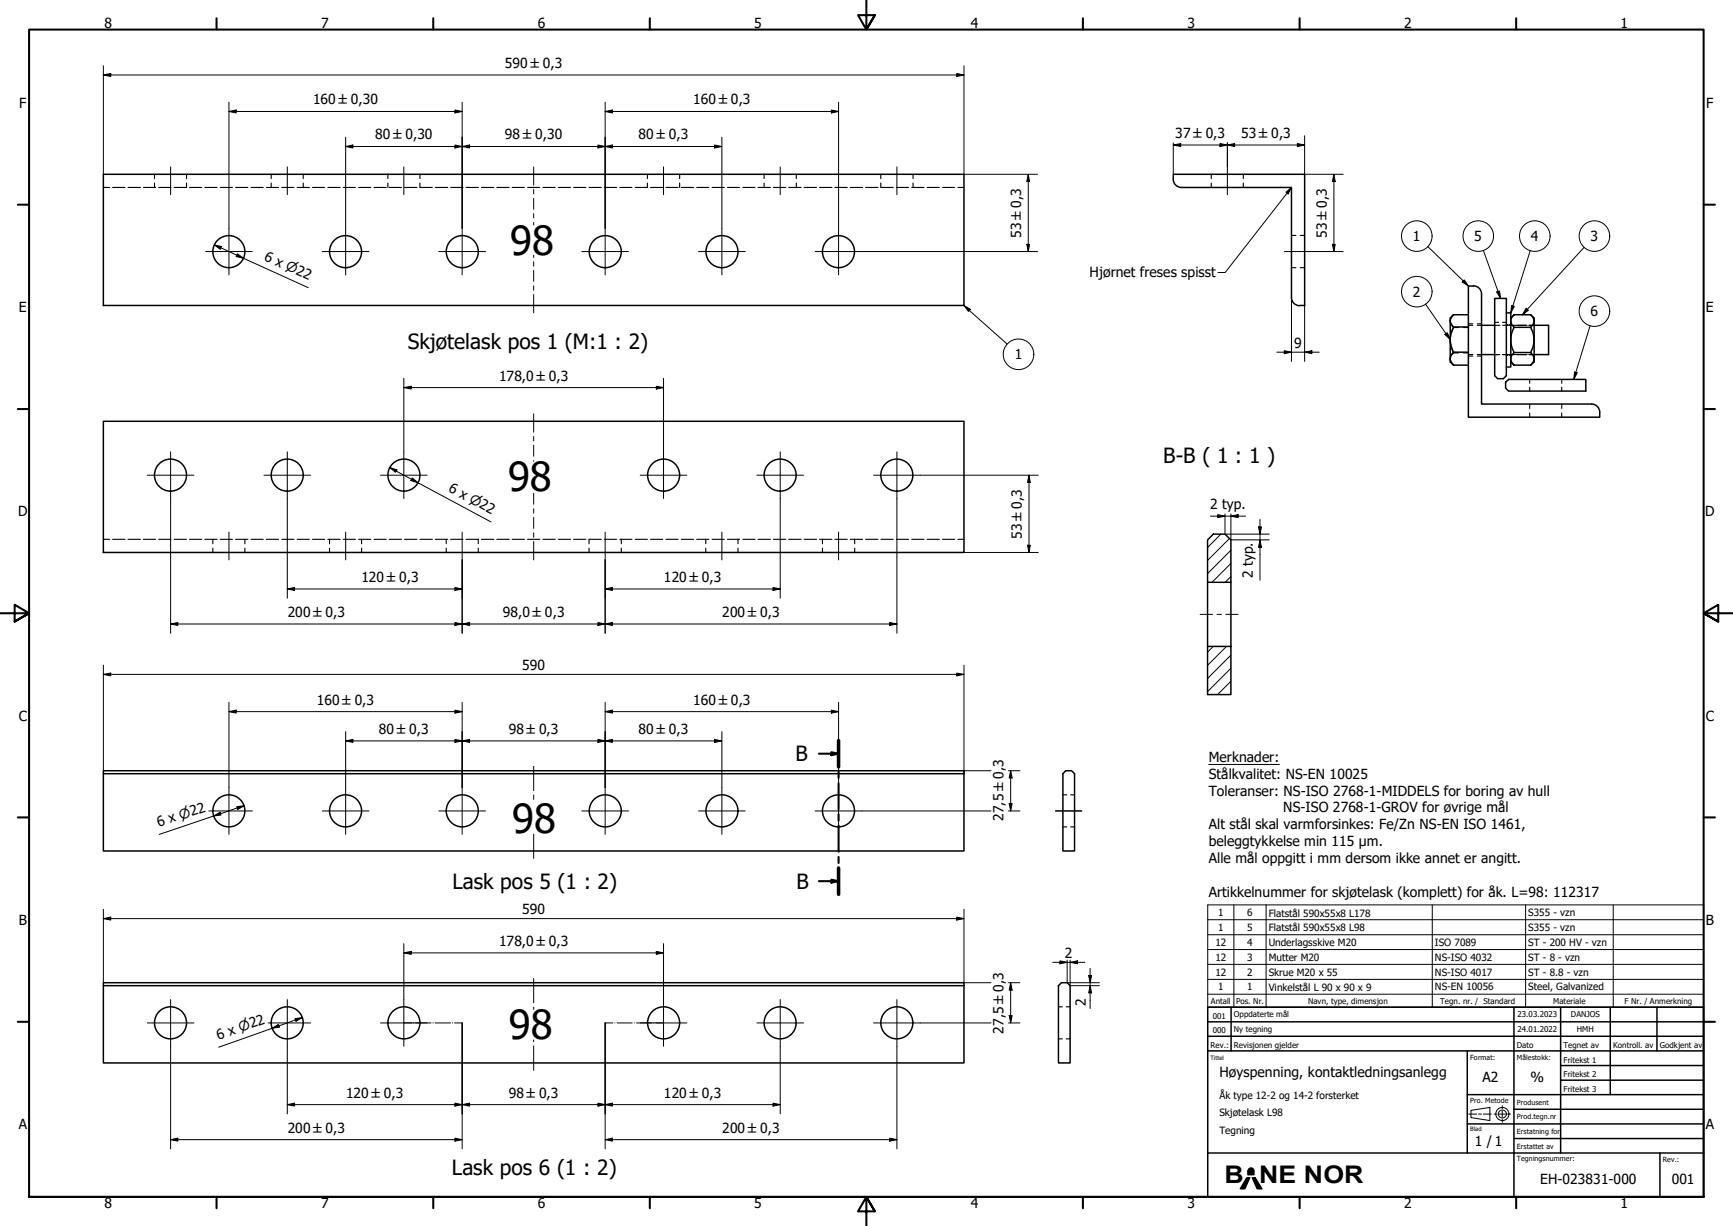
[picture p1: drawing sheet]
<svg xmlns="http://www.w3.org/2000/svg" width="594mm" height="420mm" viewBox="0 0 594 420" stroke-linecap="round" stroke-linejoin="round" font-family="sans-serif">
<!-- layer: Hatch (ISO) -->
<path d="M418.5 183l-4.5 4.6M421.4 184.6l-7.4 7.5M422 197.6l-2 2M422 193.1l-6.5 6.5M422 188.6l-8 8M415.9 221.5l-1.9 2M420.4 221.5l-6.4 6.5M422 238h-.1M422 233.5l-4.6 4.5M422 229l-8 8M422 224.5l-8 8" fill="none" stroke="#000" stroke-width=".34"/>
<!-- layer: Hidden (ISO) -->
<g fill="none" stroke="#000" stroke-width=".38">
<path d="M53 59.7v1.5M63.9 59.7v1.5M93 59.7v1.5M103.9 59.7v1.5M133 59.7v1.5M144 59.7v1.5M221.9 59.7v1.5M233 59.7v1.5M261.9 59.7v1.5M273 59.7v1.5M301.9 59.7v1.5M313 59.7v1.5"/>
<path d="M415.2 59.7v1.5M426.2 59.7v1.5M35.4 64.2h2.2M38.6 64.2h4.3M43.9 64.2h4.2M49.1 64.2h4.2M53 62.7v1.5M54.4 64.2h4.2M59.7 64.2h4.2M63.9 62.7v1.5M65 64.2h4.2M70.2 64.2h4.2"/>
<path d="M75.5 64.2h4.2M80.8 64.2h4.2M86 64.2h4.2M91.3 64.2h4.2M93 62.7v1.5M96.6 64.2h4.2M101.9 64.2h4.1M103.9 62.7v1.5M107.1 64.2h4.2M112.4 64.2h4.2M117.7 64.2h4.2M122.9 64.2h4.2"/>
<path d="M128.2 64.2h4.2M133 62.7v1.5M133.4 64.2h4.3M138.7 64.2h4.2M144 62.7v1.5h4.2M149.2 64.2h4.3M154.5 64.2h4.2M159.8 64.2h4.2M165 64.2h4.3M170.3 64.2h4.3M175.6 64.2h4.2M180.8 64.2h4.2"/>
<path d="M186.1 64.2h4.2M191.4 64.2h4.2M196.7 64.2h4.2M201.9 64.2h4.2M207.2 64.2h4.2M212.5 64.2h4.2M221.9 62.7v1.5h-4.2M223 64.2h4.2M228.3 64.2h4.2M233 62.7v1.5M233.6 64.2h4.1M238.8 64.2h4.2"/>
<path d="M244.1 64.2h4.2M249.4 64.2h4.2M254.6 64.2h4.2M259.8 64.2h4.3M261.9 62.7v1.5M265.1 64.2h4.3M270.4 64.2h4.2M273 62.7v1.5M275.7 64.2h4.2M280.9 64.2h4.3M286.2 64.2h4.2M291.5 64.2h4.2"/>
<path d="M296.7 64.2h4.3M301.9 62.7v1.5M302 64.2h4.2M307.3 64.2h4.2M312.5 64.2h4.2M313 62.7v1.5M317.8 64.2h4.2M323.1 64.2h4.2M328.4 64.2h2.1M415.2 62.7v1.5M426.2 62.7v1.5M442.7 80.7h1.5"/>
<path d="M442.7 91.7h1.5M445.7 80.7h1.5M445.7 91.7h1.5M497.3 115.1l-.2 1.5 .2 1.5M497.3 109.2l-.2 .8 .2 .9M497.7 111.6l.6 .6M497.7 119.5l.6 1.4M498.3 112.2l-.6 1.4M498.3 107.9l-.6 .6M498.3 112.2h1.7M501.7 112.2h1.7M503.4 111h1.5"/>
<path d="M503.4 111.5h1.5M506.4 111h1.5M506.4 111.5h1.5M512.4 111.5h1.8M512.4 110.5h1.3M515 110.5h1.4M515.1 111.5h8.4M516.4 111.2h.5M517.4 111.2h.5M524.1 111.5h1.8M497.3 122.3l-.2 .7 .2 .8M497.7 124.5l.5 .6"/>
<path d="M498.3 120.9l-.5 .6M498.3 120.9h1.7M501.7 120.9h1.7M503.4 122h1.5M503.4 121.5h1.5M506.4 122h1.5M506.4 121.5h1.5M512.4 121.5h1.8M515 121.5h8.5M516.4 121.8h.5M517.4 121.8h.5M524.1 121.5h1.8"/>
<path d="M524.4 130v1.4M524.4 132.7v1.3M524.4 138.5v1.5M535.4 130v1.4M535.4 132.7v1.3M535.4 138.5v1.5M524.4 141.5v1.5M535.4 141.5v1.5M35.4 184.8h2.2M38.6 184.8h4.3M43.9 184.8h4.2M49.1 184.8h4.2"/>
<path d="M54.4 184.8h4.2M59.7 184.8h4.2M65 184.8h4.2M70.2 184.8h4.2M73 184.8v1.6M73 187.9v1.4M75.5 184.8h4.2M80.8 184.8h4.2M83.9 184.8v1.6M83.9 187.9v1.4M86 184.8h4.2M91.3 184.8h4.2"/>
<path d="M96.6 184.8h4.2M101.9 184.8h4.1M107.1 184.8h4.2M112.4 184.8h4.2M113 184.8v1.6M113 187.9v1.4M117.7 184.8h4.2M122.9 184.8h4.2M124 184.8v1.6M124 187.9v1.4M128.2 184.8h4.2M133.4 184.8h4.3"/>
<path d="M138.7 184.8h4.2M144 184.8h4.2M149.2 184.8h4.3M153 184.8v1.6M153 187.9v1.4M154.5 184.8h4.2M159.8 184.8h4.2M164 184.8v1.6M164 187.9v1.4M165 184.8h4.3M170.3 184.8h4.3M175.6 184.8h4.2"/>
<path d="M180.8 184.8h4.2M186.1 184.8h4.2M191.4 184.8h4.2M196.7 184.8h4.2M201.9 187.9v1.4M206.1 184.8h-4.2v1.6M207.2 184.8h4.2M212.5 184.8h4.2M213 184.8v1.6M213 187.9v1.4M217.7 184.8h4.2M223 184.8h4.2"/>
<path d="M228.3 184.8h4.2M233.6 184.8h4.1M238.8 184.8h4.2M241.9 184.8v1.6M241.9 187.9v1.4M244.1 184.8h4.2M249.4 184.8h4.2M253 184.8v1.6M253 187.9v1.4M254.6 184.8h4.2M259.8 184.8h4.3M265.1 184.8h4.3"/>
<path d="M270.4 184.8h4.2M275.7 184.8h4.2M280.9 184.8h4.3M281.9 184.8v1.6M281.9 187.9v1.4M286.2 184.8h4.2M291.5 184.8h4.2M293 184.8v1.6M293 187.9v1.4M296.7 184.8h4.3M302 184.8h4.2M307.3 184.8h4.2"/>
<path d="M312.5 184.8h4.2M317.8 184.8h4.2M323.1 184.8h4.2M328.4 184.8h2.1M364.4 272.4h1.3M367 272.4h1.4M364.4 283.4h1.3M367 283.4h1.4M362.8 345h1.4M362.8 356h1.4M365.5 345h1.3M365.5 356h1.3"/>
</g>
<!-- layer: Visible (ISO) -->
<g fill="none" stroke="#000" stroke-width=".51">
<path d="M35.4 59.7h295.1v45h-295.1zM405 64.2a2.76 2.76 0 0 1-2.8-2.7v-1.8h45v45h-1.7M405 64.2h37.7v37.8a2.76 2.76 0 0 0 2.8 2.8M505.1 98a2.76 2.76 0 0 1 2.8 2.7M505.1 98h-1.7v45h45a3.4 3.4 0 0 0-2.1-4.5h-38.4v-37.7M498.2 107.9l-1.1 1.1v15l1.2 1.1M498.3 112.1h5.1M503.4 107.9h-5.1a2.49 2.49 0 0 0 0 4.2 8.7 8.7 0 0 0 0 8.6 2.73 2.73 0 0 0 0 4.4M507.9 111.5h4.5M512.4 102.3h4v26.5l-1 1h-2l-1-1zM516.4 107.2h1.5v18.6h-1.5M519 107.9a2.61 2.61 0 0 0 0 4.3 8.7 8.7 0 0 0 0 8.6 2.61 2.61 0 0 0 0 4.3"/>
<path d="M519 107.9h5.7M519 112.2h5.7M519 107.9l-1.1 1.1M524.7 107.9a2.53 2.53 0 0 1 0 4.3 8.3 8.3 0 0 1 0 8.6 2.53 2.53 0 0 1 0 4.3M524.7 107.9l1.2 1.1v15l-1.2 1.1M525.9 111.5h5v10h-5M498.3 125.1h5.1M498.3 120.7h5.1M507.9 121.5h4.5M516.1 131l1-1h26.5v4h-26.5l-1-1zM517.9 124l1.1 1.1M519 125.1h5.7"/>
<path d="M519 120.8h5.7M35.4 144.4h295.1v44.9h-295.1zM414 199.6v21.9M415.9 183h4l2.1 2v14.6h-8v-14.6zM422 199.6v21.9h-8v16.5h8v-16.5M35.4 264.1h295.1v1.1h-295.1zM35.4 265.2v26.4h295.1v-26.4M365.3 264.1h2l1.1 1.1v26.4h-4v-26.4zM35.4 336.8h295.1v1h-295.1zM35.4 337.8v26.5h295.1v-26.5M362.8 337.8l1.1-1h1.9l1 1v26.5h-4z"/>
<circle cx="78.5" cy="86.2" r="5.5"/>
<circle cx="118.5" cy="86.2" r="5.5"/>
<circle cx="158.5" cy="86.2" r="5.5"/>
<circle cx="207.5" cy="86.2" r="5.5"/>
<circle cx="247.5" cy="86.2" r="5.5"/>
<circle cx="287.4" cy="86.2" r="5.5"/>
<circle cx="58.5" cy="162.8" r="5.5"/>
<circle cx="98.5" cy="162.8" r="5.5"/>
<circle cx="138.5" cy="162.8" r="5.5"/>
<circle cx="227.5" cy="162.8" r="5.5"/>
<circle cx="267.4" cy="162.8" r="5.5"/>
<circle cx="307.4" cy="162.8" r="5.5"/>
<circle cx="78.5" cy="277.9" r="5.5"/>
<circle cx="118.5" cy="277.9" r="5.5"/>
<circle cx="158.5" cy="277.9" r="5.5"/>
<circle cx="207.5" cy="277.9" r="5.5"/>
<circle cx="247.5" cy="277.9" r="5.5"/>
<circle cx="287.4" cy="277.9" r="5.5"/>
<circle cx="58.5" cy="350.5" r="5.5"/>
<circle cx="98.5" cy="350.5" r="5.5"/>
<circle cx="138.5" cy="350.5" r="5.5"/>
<circle cx="227.5" cy="350.5" r="5.5"/>
<circle cx="267.4" cy="350.5" r="5.5"/>
<circle cx="307.4" cy="350.5" r="5.5"/>
</g>
<!-- layer: Hatch (ISO) -->
<g fill="#000">
<path d="M427.4 403.6h1l-1.7 3.8h-1.5z" fill-rule="evenodd"/>
<path d="M429.3 403.6h1l2.3 3.8h-1.6z" fill-rule="evenodd"/>
<path d="M428.3 400.5a1.02 1.02 0 0 1 1.5 .8v1.3h-1.9v-1.6z" fill-rule="evenodd"/>
</g>
<!-- layer: Symbol (ISO) -->
<g fill="none" stroke="#000" stroke-width=".34">
<path d="M440.8 65.9l1.9-1.7-1.1 2.3zM442.7 64.2l-22.7 29.2h-2.5M489.5 84.5l13.9 13.5M502 95.9l1.4 2.1-2.1-1.4zM508.5 85.8l5.9 16.5M524.6 85.9l-6.7 21.3M543.1 84.8l-21.2 23.1M330.5 104.7l2.2 1.3-.7 .7zM330.5 104.7l14.7 13.2M488.7 104.2l8.4 12.2M495.3 114.6l.8-.6 1 2.4zM513.1 100.1l.9-.4 .4 2.6z"/>
<path d="M518.2 104.7l.9 .3-1.2 2.2zM523.2 105.6l.7 .7-2 1.6zM545.1 111.6l-5.6 18.4M539.8 127.5l.9 .2-1.2 2.3zM414.3 262h24.3M414 315.2h170M423 310.1v35.1M434 310.1v35.1M491 310.1v35.1M523 310.1v35.1M553 310.1v35.1M414 320.3h170"/>
<path d="M414 325.4h170M414 330.5h170M414 335.6h170M414 340.7h170v-30.6h-170v35.1h170v-4.5"/>
<circle cx="485.7" cy="100" r="5.2"/>
<circle cx="485.7" cy="80.9" r="5.2"/>
<circle cx="506.8" cy="80.9" r="5.2"/>
<circle cx="526.1" cy="80.9" r="5.2"/>
<circle cx="546.6" cy="80.9" r="5.2"/>
<circle cx="546.6" cy="106.6" r="5.2"/>
<circle cx="349.2" cy="121.4" r="5.2"/>
</g>
<!-- layer: Section Line (ISO) -->
<path d="M280.7 258.3h6.8M285 257.8l2.5 .5-2.5 .5zM287.5 253.8v9M287.5 264.5v2.1M287.5 268.4v8.9M287.5 279.1v2.1M287.5 282.9v9M287.5 293.7v2.1M287.5 297.5v9M280.7 302h6.8M285 301.5l2.5 .5-2.5 .5z" fill="none" stroke="#000" stroke-width=".7"/>
<path d="M287.5 253.8v9M287.5 297.5v9" fill="none" stroke="#000" stroke-width="1.2"/>
<g fill="#000">
<path d="M285 257.8l2.5 .5-2.5 .5z" fill-rule="evenodd"/>
<path d="M285 301.5l2.5 .5-2.5 .5z" fill-rule="evenodd"/>
</g>
<!-- layer: Border (ISO) -->
<g fill="none" stroke="#000" stroke-width=".7">
<path d="M74.2 6.3v3.8M148.5 6.3v3.8M222.8 6.3v3.8M297 .2v9.9l-2.9-4.9h5.8l-2.9 4.9 2.9-4.9M371.2 6.3v3.8M445.5 6.3v3.8M519.7 6.3v3.8M6.1 70.1h3.9M584 70.1h3.9M6.1 140.2h3.9M584 140.2h3.9M0 210.2h10l-5-3v5.8l5-2.8-5 2.8"/>
<path d="M594 210.2h-10l5-3v5.8l-5-2.8 5 2.8M6.1 280.1h3.9M584 280.1h3.9M6.1 350.2h3.9M584 350.2h3.9M10 410.2v-400.1h574v400.1h-574h574M74.2 410.2v3.9M148.5 410.2v3.9M222.8 410.2v3.9M299.9 415.1l-2.9-4.9 2.9 4.9h-5.8l2.9-4.9v10M371.2 410.2v3.9M445.5 410.2v3.9"/>
<path d="M519.7 410.2v3.9"/>
</g>
<!-- layer: Title (ISO) -->
<g fill="none" stroke="#000" stroke-width=".51">
<path d="M414 345.2h170v65h-170zM414 355.1h170M414 350.2h170M422 345.2v15M519 345.2v65M535 345.2v49.9M552 345.2v29.9M568 345.2v15M414 360.2h170M503 375.1h81M503 360.2v34.9M535 365.2h49"/>
<path d="M535 370.2h49M414 395.1h170M503 385.2h81M519 380.2h65M519 390.2h65M569 395.1v15.1M427.4 403.6h1l-1.7 3.8h-1.5zM427.9 401.3a.98 .98 0 0 1 .9-1 .98 .98 0 0 1 1 1M429.3 403.6h1l2.3 3.8h-1.6zM429.8 401.3v1.3h-1.9v-1.3v1.3"/>
</g>
<g fill="none" stroke="#000" stroke-width=".34">
<path d="M515 378.9v1.1M503.5 381.8h2.7M504.3 380.5l6.4-1v4.5l-6.4-1zM506.9 381.8h1M508.5 381.8h2.7M512.2 381.8h1M514 381.8h2M515 380.8v2M515 383.6v1M516.8 381.8h1"/>
<circle cx="515" cy="381.8" r="2.25"/>
<circle cx="515" cy="381.8" r="1.37"/>
</g>
<!-- layer: Sketch Geometry (ISO) -->
<g fill="none" stroke="#000" stroke-width=".34">
<path d="M138.4 350.6h2.7M141.7 350.6h.2M142.5 350.6h5.3M148.4 350.6h.1M149.2 350.6h5.2M155.1 350.6h.1M155.8 350.6h2.6M207.5 350.6h2.6M210.8 350.6h.1M211.5 350.6h5.2M217.4 350.6h.1M218.2 350.6h5.2"/>
<path d="M224.1 350.6h.1M224.9 350.6h2.6"/>
</g>
<!-- layer: Centerline (ISO) -->
<g fill="none" stroke="#000" stroke-width=".34">
<path d="M58.5 57.2v9.5M98.5 57.2v9.5M138.4 57.2v9.5M182.9 57.2v6.3M227.5 57.2v9.5M267.5 57.2v9.5M307.5 57.2v9.5M420.8 57.2v9.5M182.9 64.9v1.6M182.9 68v3.7M182.9 73.2v1.5M182.9 76.2v.9"/>
<path d="M182.9 87.5v.7M182.9 89.7v1.5M182.9 92.7v3.7M182.9 98v1.5M440.2 86.2h9.5M182.9 100.9v6.3M182.9 141.8v6.3M182.9 149.6v1.5M182.9 152.6v3.8M182.9 157.8v.3M182.9 169.1v3.7M182.9 174.3v1.6"/>
<path d="M182.9 177.3v3.8M78.5 182.4v9.5M118.5 182.4v9.5M158.4 182.4v9.5M182.9 182.6v1.5M182.9 185.6v6.3M207.5 182.4v9.5M247.5 182.4v9.5M287.5 182.4v9.5M411.4 210.5h4.3M417.2 210.5h1.5M420.2 210.5h4.2"/>
<path d="M182.9 262.6v8.4M182.9 272.5v1.5M361.8 277.9h9M182.9 285.9v8.3M182.9 335.3v8.3M182.9 345.2v.7M182.9 356.4v.6M182.9 358.4v8.4"/>
</g>
<!-- layer: Center Mark (ISO) -->
<g fill="none" stroke="#000" stroke-width=".34">
<path d="M78.5 78.2v16M118.5 78.2v16M158.4 78.2v16M207.5 78.2v16M247.5 78.2v16M287.5 78.2v16M70.5 86.2h16M110.5 86.2h16M150.4 86.2h16M199.5 86.2h16M239.5 86.2h16M279.5 86.2h16"/>
<path d="M58.5 154.9v16M98.5 154.9v16M138.4 154.9v16M227.5 154.9v16M267.5 154.9v16M307.5 154.9v16M50.5 162.9h16M90.5 162.9h16M130.4 162.9h16M219.5 162.9h16M259.5 162.9h16M299.5 162.9h16"/>
<path d="M71.6 277.9h6.9v8M78.5 269.9v8h8M110.5 277.9h16M118.5 269.9v16M150.4 277.9h16M158.4 269.9v16M199.5 277.9h16M207.5 269.9v16M239.5 277.9h16M247.5 269.9v16M279.5 277.9h16M287.5 269.9v16"/>
<path d="M50.5 350.6h16M58.5 342.6v16M91.9 350.6h6.6v8M98.5 342.6v8h8M130.4 350.6h16M138.4 342.6v16M219.5 350.6h16M227.5 342.6v16M259.5 350.6h16M267.5 342.6v16M299.5 350.6h16M307.5 342.6v16"/>
</g>
<!-- layer: Dimension (ISO) -->
<g fill="none" stroke="#000" stroke-width=".34">
<path d="M35.4 25.7l2.6-.5v1zM35.4 25.7h295.1M35.4 22.5v37.2M78.5 38.2l2.5-.5v1zM78.5 38.2h79.9M78.5 35v43.2M156 37.7l2.4 .5-2.4 .5zM158.4 35v43.2M207.5 38.2l2.4-.5v1zM207.5 35v43.2M207.5 38.2h80M285 37.7l2.5 .5-2.5 .5z"/>
<path d="M287.5 35v43.2M328 25.2l2.5 .5-2.5 .5zM330.5 22.5v37.2h25.2M118.5 50.2l2.5-.5v1zM118.5 50.2h129M118.5 47v31.2M156 49.7l2.4 .5-2.4 .5zM158.4 50.2l2.6-.5v1zM205 49.7l2.5 .5-2.5 .5zM207.5 50.2l2.4-.5v1zM245 49.7l2.5 .5-2.5 .5zM247.5 47v31.2"/>
<path d="M352.5 59.7l.4 2.5h-.9zM352.5 59.7v26.5M402.2 49.7l2.5-.5v1zM402.2 49.7h45M402.2 48.9v10.8M418.2 49.2l2.6 .5-2.6 .5zM420.8 49.7l2.4-.5v1zM420.8 48.9v8.3M444.8 49.2l2.4 .5-2.4 .5zM447.2 46.5v13.2h13.2M457.3 59.7l.4 2.5h-.9zM457.3 59.7v26.5"/>
<path d="M73.5 83.9l2.4 .6-.4 .9zM73.5 83.9l32.2 14.7M81.4 87l2 1.5-2.4-.6zM295.5 86.2h60.2M352 83.7h.9l-.4 2.5zM449.7 86.2h10.7M456.8 83.7h.9l-.4 2.5zM442.7 102v21.9M447.2 104.7v19.2M138.4 132.8l2.6-.4v.9zM138.4 132.8h89.1M138.4 129.6v25.3"/>
<path d="M225 132.4l2.5 .4-2.5 .5zM227.5 129.6v25.3M437.7 120.7h14.5M440.2 120.2l2.5 .5-2.5 .5zM447.2 120.7l2.5-.5v1zM58.5 170.9v46.1M98.5 170.9v34.1M133.6 160.3l2.5 .7-.5 .8zM133.6 160.3l34.7 18.6M141.4 163.8l1.9 1.7-2.5-.8zM267.5 170.9v34.1M307.5 170.9v46.1"/>
<path d="M315.5 162.9h40.4M352.7 162.9l.5 2.4h-1zM352.7 162.9v26.4M415 176.9h12M417.4 176.4l2.5 .5-2.5 .5zM419.9 176.1v6.9h15.2M422 176.9l2.4-.5v1zM422 176.1v8.9h13.1M431.9 178v20.9M158.4 191.9v25.1M207.5 191.9v25.1M330.5 189.3h25.4"/>
<path d="M352.2 186.9h1l-.5 2.4zM431.4 180.6h1l-.5 2.4zM431.9 185l.5 2.6h-1zM58.5 213.8l2.5-.5v1.1zM58.5 213.8h249M98.5 201.8l2.5-.5v1.1zM98.5 201.8h59.9M156 201.3l2.4 .5-2.4 .6zM156 213.3l2.4 .5-2.4 .6zM158.4 213.8l2.6-.5v1.1zM205 213.3l2.5 .5-2.5 .6zM207.5 201.8l2.4-.5v1.1z"/>
<path d="M207.5 213.8l2.4-.5v1.1zM207.5 201.8h60M265 201.3l2.5 .5-2.5 .6zM305 213.3l2.5 .5-2.5 .6zM35.4 231.1l2.6-.4v.9zM35.4 227.9v36.2M35.4 231.1h295.1M328 230.7l2.5 .4-2.5 .5zM330.5 227.9v37.3M78.5 243.9l2.5-.5v1zM78.5 240.7v29.2M78.5 243.9h79.9"/>
<path d="M118.5 253.9l2.5-.5v1zM118.5 250.7v19.2M118.5 253.9h129M156 253.4l2.4 .5-2.4 .5zM156 243.4l2.4 .5-2.4 .5zM158.4 253.9l2.6-.5v1zM158.4 240.7v29.2M205 253.4l2.5 .5-2.5 .5zM207.5 253.9l2.4-.5v1zM207.5 243.9l2.4-.5v1zM207.5 240.7v29.2M207.5 243.9h80"/>
<path d="M245 253.4l2.5 .5-2.5 .5zM247.5 250.7v19.2M285 243.4l2.5 .5-2.5 .5zM287.5 240.7v29.2M73.3 279.6l2.1-1.2 .4 .9zM81.2 276.5l2.5-.4-2.2 1.3zM83.7 276.1l-29.2 9.9M295.5 277.9h44.2M330.5 264.1h9.2M345.7 264.1h3.9M345.7 277.9h3.9M345.9 275.4h1.1l-.5 2.5z"/>
<path d="M346.5 264.1l.5 2.5h-1.1zM346.5 264.1v13.8M35.4 314.8l2.6-.5v1zM35.4 311.6v25.2M35.4 314.8h295.1M328 314.3l2.5 .5-2.5 .5zM330.5 311.6v25.2h9.2M138.4 326.6l2.6-.5v1zM138.4 323.4v19.2M138.4 326.6h89.1M225 326.1l2.5 .5-2.5 .5zM227.5 323.4v19.2"/>
<path d="M345.7 336.8h3.9M346.5 336.8l.5 2.5h-1.1zM346.5 336.8v13.8M360.9 329.8h11M363.3 329.3l2.5 .5-2.5 .5zM365.8 329v7.8h11.1M366.8 329.8l2.6-.5v1zM366.8 329v8.8h10.1M373.2 334.3h1l-.5 2.5zM373.7 337.8l.5 2.5h-1zM373.7 331.8v13.8M58.5 358.6v35.1"/>
<path d="M93.3 352.4l2.1-1.3 .4 .9zM98.5 358.6v23.1M101.1 349.1l2.5-.4-2.1 1.3zM103.6 348.7l-28.6 10.2M158.4 350.6v43.1M207.5 350.6v43.1M267.5 358.6v23.1M307.5 358.6v35.1M315.5 350.6h24.2M345.7 350.6h3.9M345.9 348h1.1l-.5 2.6zM98.5 378.6l2.5-.5v1z"/>
<path d="M98.5 378.6h169M156 378.1l2.4 .5-2.4 .5zM158.4 378.6l2.6-.5v1zM205 378.1l2.5 .5-2.5 .5zM207.5 378.6l2.4-.5v1zM265 378.1l2.5 .5-2.5 .5zM58.5 390.6l2.5-.5v1zM58.5 390.6h99.9M156 390.1l2.4 .5-2.4 .5zM207.5 390.6l2.4-.5v1zM207.5 390.6h100M305 390.1l2.5 .5-2.5 .5z"/>
</g>
<g fill="#000">
<path d="M35.4 25.7l2.6-.5v1z" fill-rule="evenodd"/>
<path d="M78.5 38.2l2.5-.5v1z" fill-rule="evenodd"/>
<path d="M156 37.7l2.4 .5-2.4 .5z" fill-rule="evenodd"/>
<path d="M207.5 38.2l2.4-.5v1z" fill-rule="evenodd"/>
<path d="M285 37.7l2.5 .5-2.5 .5z" fill-rule="evenodd"/>
<path d="M328 25.2l2.5 .5-2.5 .5z" fill-rule="evenodd"/>
<path d="M118.5 50.2l2.5-.5v1z" fill-rule="evenodd"/>
<path d="M156 49.7l2.4 .5-2.4 .5z" fill-rule="evenodd"/>
<path d="M158.4 50.2l2.6-.5v1z" fill-rule="evenodd"/>
<path d="M205 49.7l2.5 .5-2.5 .5z" fill-rule="evenodd"/>
<path d="M207.5 50.2l2.4-.5v1z" fill-rule="evenodd"/>
<path d="M245 49.7l2.5 .5-2.5 .5z" fill-rule="evenodd"/>
<path d="M402.2 49.7l2.5-.5v1z" fill-rule="evenodd"/>
<path d="M418.2 49.2l2.6 .5-2.6 .5z" fill-rule="evenodd"/>
<path d="M420.8 49.7l2.4-.5v1z" fill-rule="evenodd"/>
<path d="M444.8 49.2l2.4 .5-2.4 .5z" fill-rule="evenodd"/>
<path d="M352.5 59.7l.4 2.5h-.9z" fill-rule="evenodd"/>
<path d="M457.3 59.7l.4 2.5h-.9z" fill-rule="evenodd"/>
<path d="M73.5 83.9l2.4 .6-.4 .9z" fill-rule="evenodd"/>
<path d="M81.4 87l2 1.5-2.4-.6z" fill-rule="evenodd"/>
<path d="M352 83.7h.9l-.4 2.5z" fill-rule="evenodd"/>
<path d="M456.8 83.7h.9l-.4 2.5z" fill-rule="evenodd"/>
<path d="M138.4 132.8l2.6-.4v.9z" fill-rule="evenodd"/>
<path d="M225 132.4l2.5 .4-2.5 .5z" fill-rule="evenodd"/>
<path d="M440.2 120.2l2.5 .5-2.5 .5z" fill-rule="evenodd"/>
<path d="M447.2 120.7l2.5-.5v1z" fill-rule="evenodd"/>
<path d="M133.6 160.3l2.5 .7-.5 .8z" fill-rule="evenodd"/>
<path d="M141.4 163.8l1.9 1.7-2.5-.8z" fill-rule="evenodd"/>
<path d="M352.7 162.9l.5 2.4h-1z" fill-rule="evenodd"/>
<path d="M417.4 176.4l2.5 .5-2.5 .5z" fill-rule="evenodd"/>
<path d="M422 176.9l2.4-.5v1z" fill-rule="evenodd"/>
<path d="M352.2 186.9h1l-.5 2.4z" fill-rule="evenodd"/>
<path d="M431.4 180.6h1l-.5 2.4z" fill-rule="evenodd"/>
<path d="M431.9 185l.5 2.6h-1z" fill-rule="evenodd"/>
<path d="M58.5 213.8l2.5-.5v1.1z" fill-rule="evenodd"/>
<path d="M98.5 201.8l2.5-.5v1.1z" fill-rule="evenodd"/>
<path d="M156 201.3l2.4 .5-2.4 .6z" fill-rule="evenodd"/>
<path d="M156 213.3l2.4 .5-2.4 .6z" fill-rule="evenodd"/>
<path d="M158.4 213.8l2.6-.5v1.1z" fill-rule="evenodd"/>
<path d="M205 213.3l2.5 .5-2.5 .6z" fill-rule="evenodd"/>
<path d="M207.5 201.8l2.4-.5v1.1z" fill-rule="evenodd"/>
<path d="M207.5 213.8l2.4-.5v1.1z" fill-rule="evenodd"/>
<path d="M265 201.3l2.5 .5-2.5 .6z" fill-rule="evenodd"/>
<path d="M305 213.3l2.5 .5-2.5 .6z" fill-rule="evenodd"/>
<path d="M35.4 231.1l2.6-.4v.9z" fill-rule="evenodd"/>
<path d="M328 230.7l2.5 .4-2.5 .5z" fill-rule="evenodd"/>
<path d="M78.5 243.9l2.5-.5v1z" fill-rule="evenodd"/>
<path d="M118.5 253.9l2.5-.5v1z" fill-rule="evenodd"/>
<path d="M156 253.4l2.4 .5-2.4 .5z" fill-rule="evenodd"/>
<path d="M156 243.4l2.4 .5-2.4 .5z" fill-rule="evenodd"/>
<path d="M158.4 253.9l2.6-.5v1z" fill-rule="evenodd"/>
<path d="M205 253.4l2.5 .5-2.5 .5z" fill-rule="evenodd"/>
<path d="M207.5 253.9l2.4-.5v1z" fill-rule="evenodd"/>
<path d="M207.5 243.9l2.4-.5v1z" fill-rule="evenodd"/>
<path d="M245 253.4l2.5 .5-2.5 .5z" fill-rule="evenodd"/>
<path d="M285 243.4l2.5 .5-2.5 .5z" fill-rule="evenodd"/>
<path d="M73.3 279.6l2.1-1.2 .4 .9z" fill-rule="evenodd"/>
<path d="M81.2 276.5l2.5-.4-2.2 1.3z" fill-rule="evenodd"/>
<path d="M345.9 275.4h1.1l-.5 2.5z" fill-rule="evenodd"/>
<path d="M346.5 264.1l.5 2.5h-1.1z" fill-rule="evenodd"/>
<path d="M35.4 314.8l2.6-.5v1z" fill-rule="evenodd"/>
<path d="M328 314.3l2.5 .5-2.5 .5z" fill-rule="evenodd"/>
<path d="M138.4 326.6l2.6-.5v1z" fill-rule="evenodd"/>
<path d="M225 326.1l2.5 .5-2.5 .5z" fill-rule="evenodd"/>
<path d="M346.5 336.8l.5 2.5h-1.1z" fill-rule="evenodd"/>
<path d="M363.3 329.3l2.5 .5-2.5 .5z" fill-rule="evenodd"/>
<path d="M366.8 329.8l2.6-.5v1z" fill-rule="evenodd"/>
<path d="M373.2 334.3h1l-.5 2.5z" fill-rule="evenodd"/>
<path d="M93.3 352.4l2.1-1.3 .4 .9z" fill-rule="evenodd"/>
<path d="M101.1 349.1l2.5-.4-2.1 1.3z" fill-rule="evenodd"/>
<path d="M345.9 348h1.1l-.5 2.6z" fill-rule="evenodd"/>
<path d="M373.7 337.8l.5 2.5h-1z" fill-rule="evenodd"/>
<path d="M98.5 378.6l2.5-.5v1z" fill-rule="evenodd"/>
<path d="M156 378.1l2.4 .5-2.4 .5z" fill-rule="evenodd"/>
<path d="M158.4 378.6l2.6-.5v1z" fill-rule="evenodd"/>
<path d="M205 378.1l2.5 .5-2.5 .5z" fill-rule="evenodd"/>
<path d="M207.5 378.6l2.4-.5v1z" fill-rule="evenodd"/>
<path d="M265 378.1l2.5 .5-2.5 .5z" fill-rule="evenodd"/>
<path d="M58.5 390.6l2.5-.5v1z" fill-rule="evenodd"/>
<path d="M156 390.1l2.4 .5-2.4 .5z" fill-rule="evenodd"/>
<path d="M207.5 390.6l2.4-.5v1z" fill-rule="evenodd"/>
<path d="M305 390.1l2.5 .5-2.5 .5z" fill-rule="evenodd"/>
</g>
<!-- layer: Symbol (ISO) -->
<g fill="#000">
<path d="M440.8 65.9l1.9-1.7-1.1 2.3z" fill-rule="evenodd"/>
<path d="M502 95.9l1.4 2.1-2.1-1.4z" fill-rule="evenodd"/>
<path d="M330.5 104.7l2.2 1.3-.7 .7z" fill-rule="evenodd"/>
<path d="M495.3 114.6l.8-.6 1 2.4z" fill-rule="evenodd"/>
<path d="M513.1 100.1l.9-.4 .4 2.6z" fill-rule="evenodd"/>
<path d="M518.2 104.7l.9 .3-1.2 2.2z" fill-rule="evenodd"/>
<path d="M523.2 105.6l.7 .7-2 1.6z" fill-rule="evenodd"/>
<path d="M539.8 127.5l.9 .2-1.2 2.3z" fill-rule="evenodd"/>
</g>
<g font-size="13.7">
<text x="174.9" y="87.3">98</text>
<text x="174.2" y="168.3">98</text>
<text x="175.6" y="285.6">98</text>
<text x="174.4" y="356.2">98</text>
</g>
<text font-size="8.3" x="419.8" y="405.4">B NE NOR</text>
<g font-size="7.2">
<text x="139.8" y="119.7">Skjøtelask pos 1 (M:1 : 2)</text>
<text x="398.8" y="158.7">B-B ( 1 : 1 )</text>
<text x="272.7" y="261">B</text>
<text x="155.1" y="304.8">Lask pos 5 (1 : 2)</text>
<text x="273" y="304.6">B</text>
<text x="154.9" y="402.7">Lask pos 6 (1 : 2)</text>
</g>
<g font-size="4.8">
<text x="35.8" y="9.8">8</text>
<text x="110" y="9.8">7</text>
<text x="184.3" y="9.8">6</text>
<text x="258.6" y="9.8">5</text>
<text x="332.8" y="9.8">4</text>
<text x="407" y="9.8">3</text>
<text x="481.3" y="9.8">2</text>
<text x="555.6" y="9.8">1</text>
<text x="173.1" y="23.3">590 ±0,3</text>
<text x="107.3" y="35.8">160 ±0,30</text>
<text x="237.6" y="35.8">160 ±0,3</text>
<text x="6.6" y="36.9">F</text>
<text x="584.9" y="36.9">F</text>
<text x="128.6" y="47.8">80 ±0,30</text>
<text x="173.1" y="47.8">98 ±0,30</text>
<text x="218.9" y="47.8">80 ±0,3</text>
<text x="402.9" y="47.3">37 ±0,3</text>
<text x="425.4" y="47.3">53 ±0,3</text>
<text x="350.1" y="81.5" transform="rotate(-90 350.1 81.5)">53 ±0,3</text>
<text x="454.9" y="81.5" transform="rotate(-90 454.9 81.5)">53 ±0,3</text>
<text x="484.4" y="82.7">1</text>
<text x="505.4" y="82.7">5</text>
<text x="524.8" y="82.7">4</text>
<text x="545.3" y="82.7">3</text>
<text x="90.3" y="89" transform="rotate(25 90.3 89)">6 x ⌀22</text>
<text x="373.5" y="94.8">Hjørnet freses spisst</text>
<text x="484.4" y="101.7">2</text>
<text x="6.5" y="106.9">E</text>
<text x="584.8" y="106.9">E</text>
<text x="545.3" y="108.4">6</text>
<text x="443.7" y="119.1">9</text>
<text x="347.9" y="123.2">1</text>
<text x="171.1" y="130.5">178,0 ±0,3</text>
<text x="153.5" y="168.3" transform="rotate(28 153.5 168.3)">6 x ⌀22</text>
<text x="6.2" y="176.9">D</text>
<text x="414.8" y="174.4">2 typ.</text>
<text x="584.5" y="176.9">D</text>
<text x="350.3" y="184.6" transform="rotate(-90 350.3 184.6)">53 ±0,3</text>
<text x="123.9" y="199.4">120 ±0,3</text>
<text x="227.6" y="199.4">120 ±0,3</text>
<text x="429.5" y="198.1" transform="rotate(-90 429.5 198.1)">2 typ.</text>
<text x="98.6" y="211.4">200 ±0,3</text>
<text x="172.3" y="211.4">98,0 ±0,3</text>
<text x="247.6" y="211.4">200 ±0,3</text>
<text x="179" y="229.5">590</text>
<text x="108.6" y="241.5">160 ±0,3</text>
<text x="237.6" y="241.5">160 ±0,3</text>
<text x="6.4" y="246.9">C</text>
<text x="129.9" y="251.5">80 ±0,3</text>
<text x="174.4" y="251.5">98 ±0,3</text>
<text x="218.9" y="251.5">80 ±0,3</text>
<text x="584.7" y="246.9">C</text>
<text x="414.3" y="261.2">Merknader:</text>
<text x="414.3" y="266.9">Stålkvalitet: NS-EN 10025</text>
<text x="414.3" y="272.7">Toleranser: NS-ISO 2768-1-MIDDELS for boring av hull</text>
<text x="344" y="281.3" transform="rotate(-90 344 281.3)">27,5 ±0,3</text>
<text x="439.9" y="278.4">NS-ISO 2768-1-GROV for øvrige mål</text>
<text x="54.5" y="283.4" transform="rotate(-19 54.5 283.4)">6 x ⌀22</text>
<text x="414.3" y="284.2">Alt stål skal varmforsinkes: Fe/Zn NS-EN ISO 1461,</text>
<text x="414.3" y="290">beleggtykkelse min 115 µm.</text>
<text x="414.3" y="295.8">Alle mål oppgitt i mm dersom ikke annet er angitt.</text>
<text x="414.3" y="307.3">Artikkelnummer for skjøtelask (komplett) for åk. L=98: 112317</text>
<text x="6.4" y="316.9">B</text>
<text x="179" y="313.2">590</text>
<text x="584.7" y="316.9">B</text>
<text x="171.1" y="324.1">178,0 ±0,3</text>
<text x="365.1" y="328.3">2</text>
<text x="372.2" y="344.8" transform="rotate(-90 372.2 344.8)">2</text>
<text x="74.9" y="356.3" transform="rotate(-20 74.9 356.3)">6 x ⌀22</text>
<text x="344" y="354.2" transform="rotate(-90 344 354.2)">27,5 ±0,3</text>
<text x="418" y="369.2">Høyspenning, kontaktledningsanlegg</text>
<text x="508.3" y="370.9">A2</text>
<text x="524.6" y="370.9">%</text>
<text x="118.6" y="376.2">120 ±0,3</text>
<text x="174.4" y="376.2">98 ±0,3</text>
<text x="227.6" y="376.2">120 ±0,3</text>
<text x="6.4" y="386.9">A</text>
<text x="98.6" y="388.2">200 ±0,3</text>
<text x="247.6" y="388.2">200 ±0,3</text>
<text x="584.7" y="386.9">A</text>
<text x="505.5" y="392.9">1 / 1</text>
<text x="527.9" y="405.9">EH-023831-000</text>
<text x="573.1" y="405.9">001</text>
<text x="35.8" y="414.1">8</text>
<text x="110" y="414.1">7</text>
<text x="184.3" y="414.1">6</text>
<text x="258.6" y="414.1">5</text>
<text x="332.8" y="414.1">4</text>
<text x="407" y="414.1">3</text>
<text x="481.3" y="414.1">2</text>
<text x="555.6" y="414.1">1</text>
</g>
<g font-size="3.4">
<text x="417.6" y="313.9">1</text>
<text x="427.5" y="313.9">6</text>
<text x="434.9" y="314.1">Flatstål 590x55x8 L178</text>
<text x="523.9" y="313.9">S355 - vzn</text>
<text x="417.6" y="319">1</text>
<text x="427.5" y="319">5</text>
<text x="434.9" y="319.2">Flatstål 590x55x8 L98</text>
<text x="523.9" y="319">S355 - vzn</text>
<text x="416.6" y="324.1">12</text>
<text x="416.6" y="329.2">12</text>
<text x="427.5" y="324.1">4</text>
<text x="427.5" y="329.2">3</text>
<text x="434.9" y="324.1">Underlagsskive M20</text>
<text x="434.9" y="329.2">Mutter M20</text>
<text x="491.9" y="324.1">ISO 7089</text>
<text x="491.9" y="329.2">NS-ISO 4032</text>
<text x="523.9" y="324.1">ST - 200 HV - vzn</text>
<text x="523.9" y="329.2">ST - 8 - vzn</text>
<text x="416.6" y="334.4">12</text>
<text x="427.5" y="334.4">2</text>
<text x="434.9" y="334.4">Skrue M20 x 55</text>
<text x="491.9" y="334.4">NS-ISO 4017</text>
<text x="523.9" y="334.4">ST - 8.8 - vzn</text>
<text x="417.6" y="339.4">1</text>
<text x="427.5" y="339.4">1</text>
<text x="434.9" y="339.6">Vinkelstål L 90 x 90 x 9</text>
<text x="491.9" y="339.4">NS-EN 10056</text>
<text x="523.9" y="339.4">Steel, Galvanized</text>
<text x="418" y="376.5">Åk type 12-2 og 14-2 forsterket</text>
<text x="418" y="382.4">Skjøtelask L98</text>
<text x="418" y="388.5">Tegning</text>
</g>
<g font-size="2.7">
<text x="415.1" y="344">Antall</text>
<text x="423.7" y="344">Pos. Nr.</text>
<text x="448.4" y="344">Navn, type, dimensjon</text>
<text x="493.7" y="344">Tegn. nr. / Standard</text>
<text x="532.4" y="344">Materiale</text>
<text x="556.9" y="344">F Nr. / Anmerkning</text>
<text x="415.7" y="349.1">001</text>
<text x="423" y="353.6">Ny tegning</text>
<text x="423" y="348.6">Oppdaterte mål</text>
<text x="520.2" y="353.7">24.01.2022</text>
<text x="520.2" y="348.7">23.03.2023</text>
<text x="538.5" y="348.7">DANJOS</text>
<text x="540.6" y="353.7">HMH</text>
<text x="415" y="359.1">Rev.:</text>
<text x="415.7" y="354.1">000</text>
<text x="423" y="359.1">Revisjonen gjelder</text>
<text x="520" y="359.1">Dato</text>
<text x="536" y="359.1">Tegnet av</text>
<text x="553" y="359.1">Kontroll. av</text>
<text x="569" y="359.1">Godkjent av</text>
<text x="536" y="364.2">Fritekst 1</text>
<text x="536" y="369.1">Fritekst 2</text>
<text x="536" y="374.1">Fritekst 3</text>
</g>
<g font-size="2.4">
<text x="504" y="363.4">Format:</text>
<text x="520" y="363.4">Målestokk:</text>
<text x="504" y="377.9">Pro. Metode</text>
<text x="520" y="383.6">Prod.tegn.nr</text>
<text x="520" y="378.8">Produsent</text>
<text x="520" y="388.7">Erstatning for</text>
<text x="520" y="393.7">Erstattet av</text>
<text x="520" y="397.9">Tegningsnummer:</text>
<text x="570" y="398.4">Rev.:</text>
</g>
<g font-size="2">
<text x="414.9" y="363.3">Tittel</text>
<text x="504" y="387.6">Blad</text>
</g>
</svg>
